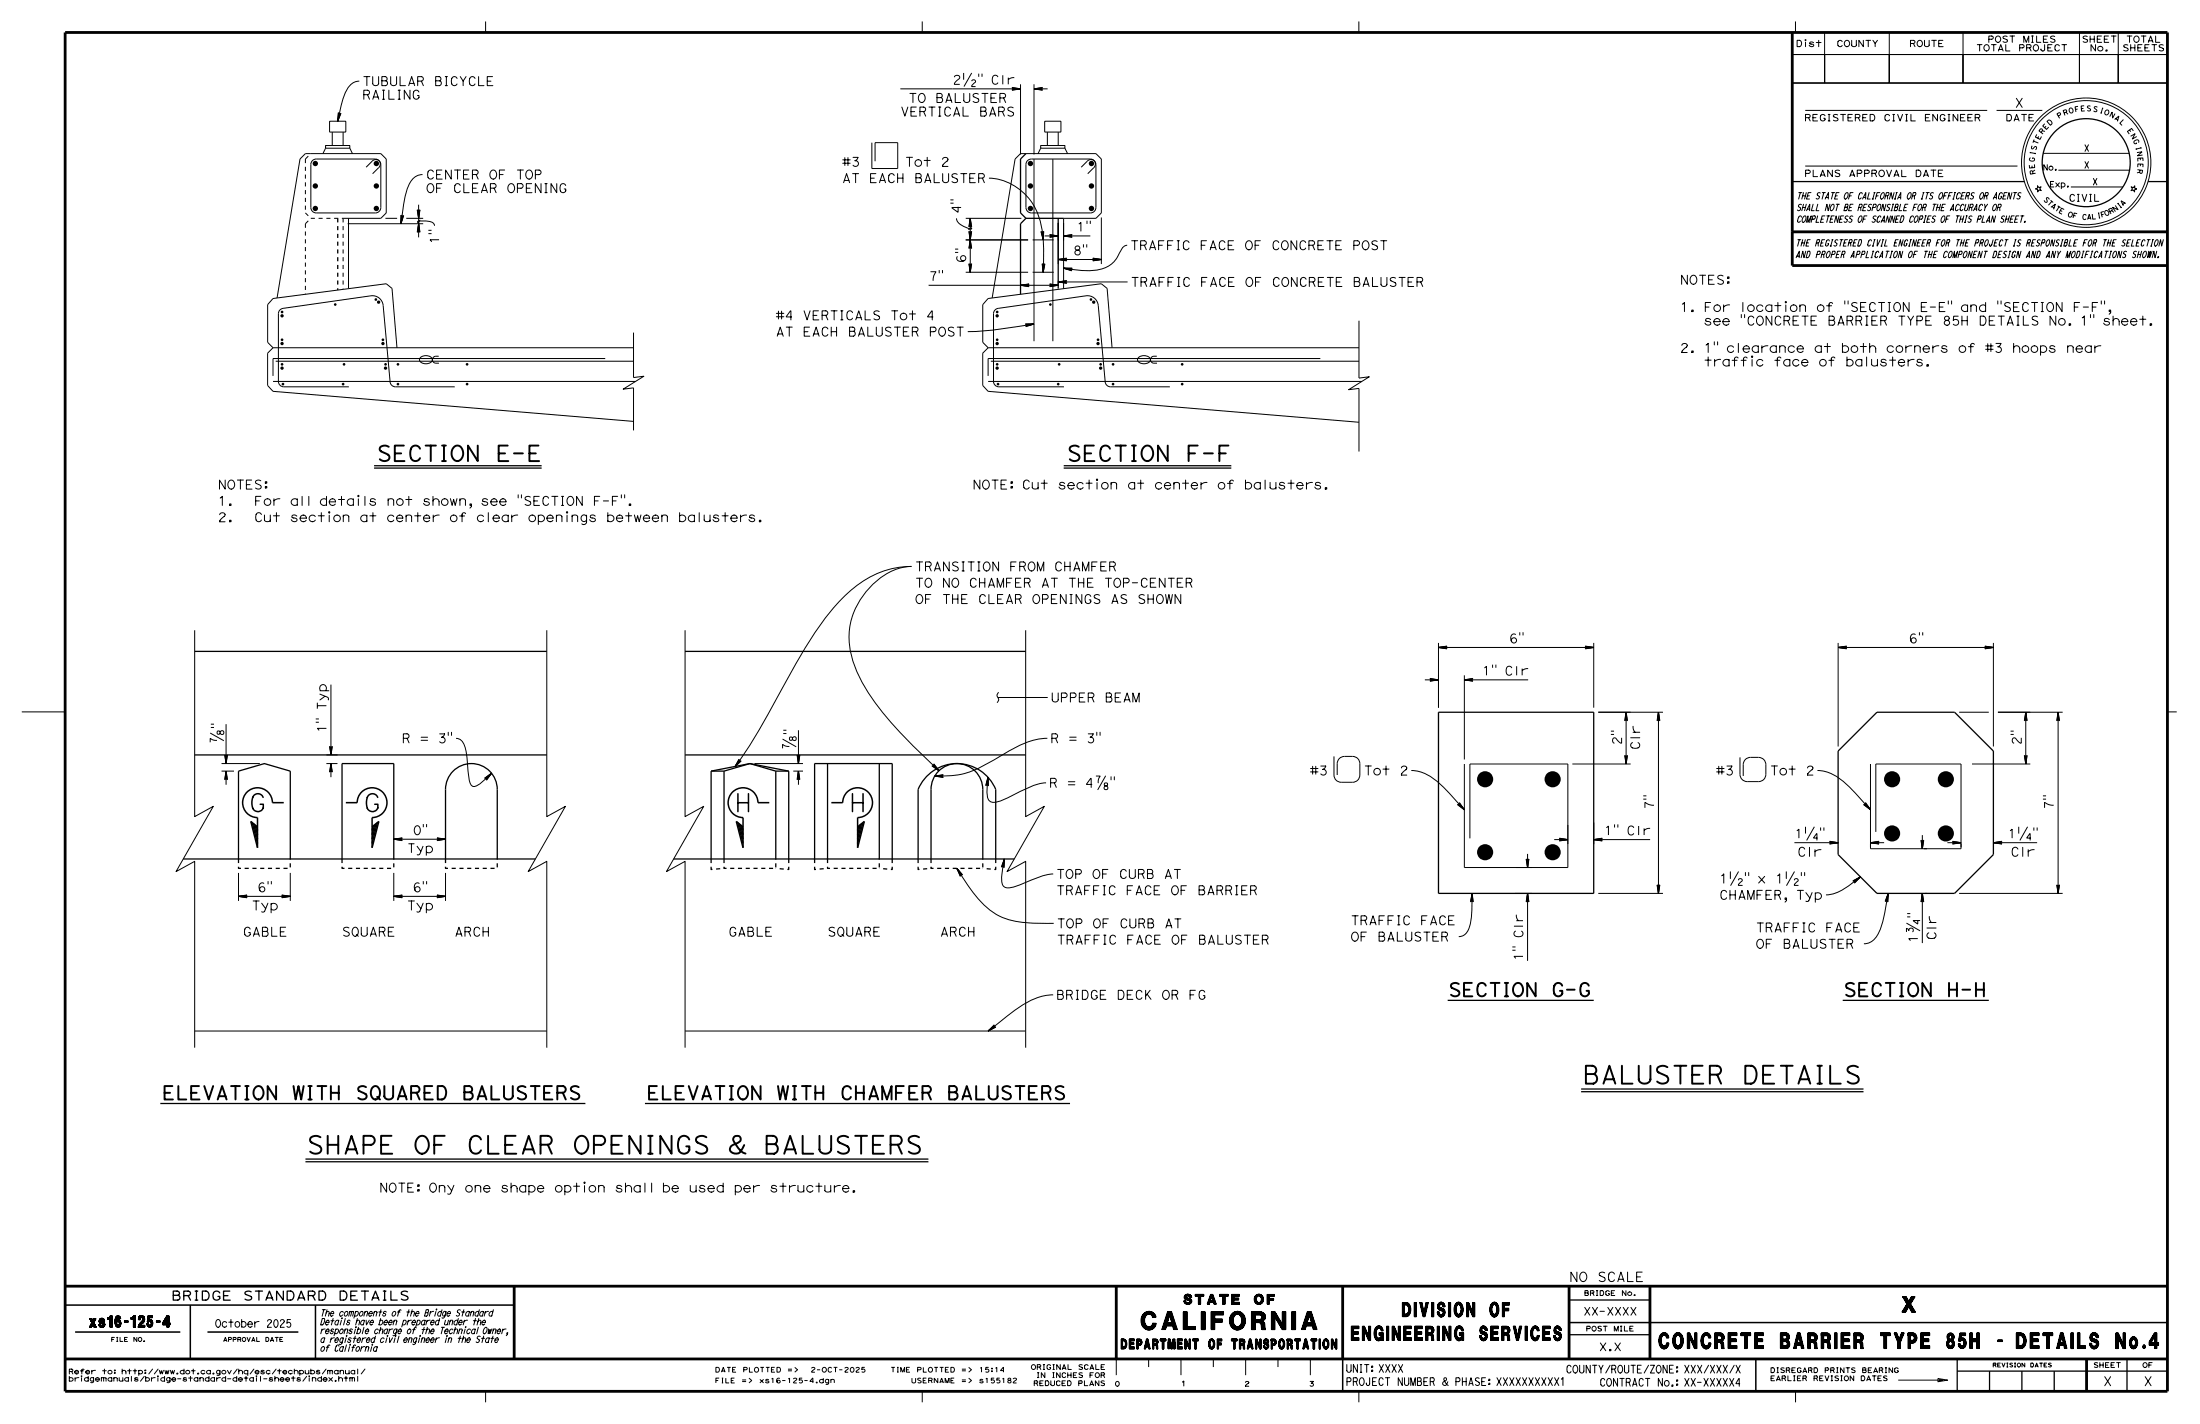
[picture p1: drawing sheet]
<svg xmlns="http://www.w3.org/2000/svg" width="432mm" height="279mm" viewBox="0 0 432 279" stroke-linecap="round" stroke-linejoin="round" font-family="sans-serif">
<g fill="none" stroke="#000" stroke-width=".2">
<path d="M70.5 15.9a2.95 2.95 0 0 0-2.6 2l-.7 1.9-.9 4M95.3 4.2v2.2M176.7 17.4h23.6M181 4.2v2.2M189.1 14.3v1.3M190.7 15.9a.37 .37 0 0 1 .5-.2 .37 .37 0 0 1 .2 .4l-.6 .7-.1 .2h.8M190.7 14.3l-1.5 2.7M192.1 14.4v.7M192.7 14.4v.7M198.7 17.2l1.6 .2M198.7 17.3v.3M198.7 17.3l1.6 .1"/>
<path d="M198.7 17.3l-.1-.1 1.7 .2M198.8 17.4h1.5M200.3 17.4l-1.5 .1M200.3 16.5v13.8M200.3 17.4l-1.6 .2M200.3 17.4l-1.7 .3 .1-.1M202.9 17.4h2.7M202.9 17.4l1.7 .3-.1-.1M202.9 17.4l1.7 .2M202.9 16.5v13.8M202.9 17.4l1.6 .1M202.9 17.4l1.7-.2-.2 .2 .1 .2"/>
<path d="M202.9 17.4l1.6 .2M204.5 17.4h-1.6M204.5 17.3l-1.6 .1M204.6 17.2l-1.7 .2M266.7 4.2v2.2M351.8 10.7h6.3v5.6h-6.3zM351.8 10.7h73.6M352.4 4.2v2.2M354.4 8.3v.9M358.1 10.7h12.7v5.6h-12.7zM358.1 6.4v9.9M370.8 6.4v9.9"/>
<path d="M370.8 10.7h14.5v5.6h-14.5zM385.3 10.7h22.8v5.6h-22.8zM385.3 6.4v9.9M408.1 6.4v9.9M408.1 10.7h7.7v5.6h-7.7zM415.8 6.4v9.9M415.8 10.7h9.6v5.6h-9.6zM63.9 28.6h4.8v.5h-4.8zM63.9 29.1l-.5 1M64.7 23.8h3.1v2.1h-3.1zM65.2 25.9v2.6M66.5 22.2l-.2 1.6"/>
<path d="M66.5 22.2l.1 .1M66.5 22.2l-.1-.1-.1 1.7M66.6 22.3l-.3 1.5M66.7 22.3l-.4 1.5M66.8 22.3l-.5 1.5M66.8 22.3h-.2M66.8 22.3l.1-.1-.6 1.6M66.9 22.2l-.6 1.6M67.3 25.9v2.6M68.7 29.1l.5 1M71.9 32.8l1.1-1.2a.98 .98 0 0 1 1.1-.2 .98 .98 0 0 1 .6 .9v8.4a1.06 1.06 0 0 1-1 1.1h-11.6a1.06 1.06 0 0 1-1.1-1.1v-8.4a1.06 1.06 0 0 1 1.1-1.1h11.6a.98 .98 0 0 1 .9 .6 .98 .98 0 0 1-.3 1.1l-1.2 1.2M82.9 34.3a2.97 2.97 0 0 0-2.7 2 28.5 28.5 0 0 0-1.5 7.6"/>
<path d="M171.1 28v5.1h5.1v-5.1h-4.4v3.6M186.5 39.2h.7M186.5 39.9h.7M194.1 35a11.1 11.1 0 0 1 10.4 9.8l.3 3.7v4.9M202.9 31.2v35.7M204.3 28.6h4.7v.5h-4.7zM204.3 29.1l-.6 1M205.1 23.8h3.1v2.1h-3.1zM205.6 25.9v2.6M206.6 31.2v35.7M207.7 25.9v2.6M209 29.1l.5 1"/>
<path d="M212.2 32.8l1.2-1.2a.97 .97 0 0 1 1.1-.2 .97 .97 0 0 1 .6 .9v8.4a1.06 1.06 0 0 1-1.1 1.1h-11.6a1.06 1.06 0 0 1-1-1.1v-8.4a1.06 1.06 0 0 1 1-1.1h11.6a.98 .98 0 0 1 .9 .6 .98 .98 0 0 1-.2 1.1l-1.2 1.2M354.3 32.6h41.7M354.3 21.7h35.7M391.9 21.7h9M399.9 36.4l.3 .4 .4-.1-.2 .3 .2 .4-.4-.1-.3 .4v-.5l-.4-.1 .4-.2zM401 30.1h16.9M404 33.4h14M406.5 36.7h10.2M418.3 36.7l.4 .1 .3-.3v.4l.4 .2-.4 .1v.5l-.3-.4-.4 .1 .2-.4zM54.4 58.5l-.8 .1-1.1 1.2v7.4l1.1 1M54.4 58.5l21.4-2.8 1.1 .9 1 11.6M67.3 42.8h7.5l1-1v-10.6l-1-1.1h-14.9l-1 1.1-4.5 27.3"/>
<path d="M68.2 43.9h14.9M68.4 42.8v13.8M75.6 42.8h2.3M78.7 42.3v1.6M78.8 42.3l.1 .1M78.8 42.3l-.1 1.6M78.8 42.3l-.1-.1v1.7M78.9 42.4l-.2 1.5M79 42.4l-.3 1.5M79.1 42.4h-.2M79.1 42.4l.1-.1-.5 1.6M79.1 42.4l-.4 1.5"/>
<path d="M79.2 42.3l-.5 1.6M79.7 42.8h3.4M82 41.2l.2 1.6M82 45.5h.3M82 41.3l.2 1.5M82 41.3l-.1-.1 .3 1.6M82 41.3h.3M82.1 41.3l.1 1.5M82.2 43.9v1.5M82.2 43.9l-.3 1.7 .1-.1M82.2 43.9l.1 1.6M82.2 43.9l-.2 1.6"/>
<path d="M82.2 43.9l.2 1.6M82.2 43.9l-.1 1.5M82.2 43.9l.2 1.7-.1-.1M82.2 40.2v6.4M82.2 41.3v1.5M82.3 41.3l.1-.1-.2 1.6M82.3 41.3l-.1 1.5M82.4 41.2l-.2 1.6M82.5 43.1l-.2 .2a.21 .21 0 0 1-.1 .3 .21 .21 0 0 1-.3-.1h.1a4.1 4.1 0 0 1 3.2 .4l.1 .4M84.1 45.2h.6M84.1 45.8h.6M182.3 56h25.4"/>
<path d="M184.3 53v.6M185 53v.6M187.5 48.9h.6M187.5 49.5h.6M187.7 42.8a2.79 2.79 0 0 0 2.2 2l.5 .2 .3-.1a.28 .28 0 0 0-.3-.2 .28 .28 0 0 0-.2 .3h-.1M188 40.6v1l-1.1-.8v-.1h1.7M189.5 47.1h12.3M189.5 53.4h12.3M189.5 42.8h11M190.2 51.8l.2 1.6M190.2 45.4l.2 1.7M190.3 45.5l-.1-.1 .5 3.3-.3-.1-.1 .1"/>
<path d="M190.3 45.5l.3 3.2M190.3 51.8l.1 1.6M190.3 51.8l-.1-.1 .2 1.7M190.3 44.4h.3M190.3 51.8h.3M190.3 45.5h.3M190.4 45.5l.1 3.1M190.4 51.9v1.5M190.4 47.1l-.2 1.6M190.4 42.8l-.2 1.7M190.4 47.1l.2 1.6M190.4 47.1l-.1 1.6"/>
<path d="M190.4 42.8v10.6M190.4 42.8l.2 1.7M190.4 42.8v1.6M190.4 42.8l-.1 1.6M190.4 42.8l.3 1.7-.1-.1M190.4 42.8l.1 1.6M190.4 42.8l-.2 1.7 .1-.1M190.4 42.8l.2 1.6M190.5 45.5l-.1 3.1M190.5 51.9l-.1 1.5M190.6 51.8l-.2 1.6M190.6 45.5l-.2 1.6"/>
<path d="M190.6 45.5l.1-.1-.5 3.3h.1M190.6 51.8l.1-.1-.3 1.7M190.6 45.4l-.2 1.7M200.3 56l1.6 .2M200.3 55.1v1.8M200.3 56h1.5M200.3 56l1.6 .1M200.3 56l1.7 .3-.1-.2M201.8 55.9l-1.5 .1M201.9 55.8v.3M201.9 55.8l-1.6 .2M201.9 55.8l.1-.1-1.7 .3"/>
<path d="M202.7 47.1h4.1M202.7 53.4h4.1M204.4 45.5l.4 1.6M204.4 45.5l-.1-.1 .5 1.7M204.4 45.5l.2 .1M204.5 45.5l.3 1.6M204.6 45.6l.2 1.5M204.6 51.8l.2 1.6M204.7 45.5l.1 1.6M204.7 51.8l.1 1.6M204.7 45.5l.2-.1-.1 1.7M204.7 45.5l-.1 .1"/>
<path d="M204.7 51.9l.1 1.5M204.8 45.4v1.7M204.8 51.9l-.3-.2 .3 1.7M204.8 51.9v1.5M204.8 51.9l.3-.1-.3 1.6M204.9 51.9l-.1 1.5M204.9 51.8l-.1 1.6M205 51.8l-.2 1.6M205 46.3h2.7M206.1 55.8l1.6 .2M206.1 46.1l1.6 .2M206.1 46.2l1.6 .1"/>
<path d="M206.1 55.8v.3M206.1 55.8l-.1-.1 1.7 .3M206.1 46.2v.2M206.1 46.2l-.1-.2 1.7 .3M206.2 55.9l1.5 .1M206.2 46.2l1.5 .1M207.7 55.3l1.7 .3-.1-.1M207.7 56h-1.5M207.7 46.3l-1.5 .1M207.7 55.3l1.6 .2M207.7 55.3h13.6M207.7 43.7v8.1"/>
<path d="M207.7 55.1v.6M207.7 55.3l1.5 .1M207.7 55.3h1.5M207.7 56l-1.6 .2M207.7 56l-1.7 .3 .1-.2M207.7 46.3l-1.6 .2M207.7 46.3l-1.7 .3 .1-.2M207.7 50.9h8.5M207.7 50.9l1.5 .1M207.7 50.9l1.6 .2M207.7 50.9l1.7 .3-.1-.1M207.7 56l-1.6 .1"/>
<path d="M207.7 46.3l-1.6 .1M208.8 52.6l1.5 .5M208.8 46.3h5.2M208.8 52.6l1.5 .2M208.8 52.6l1.6 .5-.1-.1M208.8 56.6v-13.8h6.3l1.1-1v-10.6l-1.1-1.1h-14.8l-1.1 1.1-4.5 27.3M208.8 52.6l1.6 .1M208.8 52.6l1.5 .3M208.8 52.6l1.5 .4M208.8 52.6l1.5 .1M208.8 52.6h1.6l-.1 .1M208.8 46.3l1.5 .1"/>
<path d="M208.8 46.3l1.6 .3-.1-.2M208.8 46.3l1.6 .2M208.8 52.6l1.4 .2M209.2 55.3l.1 .2M209.2 55.3h-1.5M209.2 50.8l-1.5 .1M209.3 55.2l-1.6 .1M209.3 55.2l.1-.2-1.7 .3M209.3 55.2l-.1 .1M209.3 50.8v.3M209.3 50.8l-1.6 .1M209.3 50.8l.1-.2-1.7 .3"/>
<path d="M209.3 55.1l-1.6 .2M209.3 50.7l-1.6 .2M210.2 52.8l.1 .2M210.3 46.2l-1.5 .1M210.3 46.2l.1-.2-1.6 .3M210.3 46.2v.2M210.3 52.7l-.1 .1M210.4 46.1l-1.6 .2M212.7 47.9v.7M213.3 47.9v.7M213.3 43.3v.6M214 43.3v.6"/>
<path d="M214.5 50.7l1.7 .2M214.6 50.8v.3M214.6 50.8l-.1-.2 1.7 .3M214.6 50.8l1.6 .1M216.2 50.9l-1.6 .2M216.2 50.9l-1.6 .1M216.2 42.7v9.1M216.2 50.9l-1.7 .2M216.2 50.9l-1.7 .3 .1-.1M221.2 48.1a1.77 1.77 0 0 0-1.4 1.3 5.7 5.7 0 0 1-5.7 3.7l-2.2-.1-3.1-.4M350.5 59.8v1.3M362.1 59v.7"/>
<path d="M362.7 59v.7M382.4 59v.7M383 59v.7M392.1 59v.7M392.8 59v.7M412.4 59v.7M413.1 59v.7M53.6 68.2l-1.1 1.1v6.3l1.1 1.2 70.7 5.9M53.6 68.2h70.7M53.6 74.8h71.1M54.1 70.9h70.2M68.5 75.9h-12.8a1.06 1.06 0 0 1-1.1-1.1v-13.3a1.06 1.06 0 0 1 .9-1l17.3-2.5a2.12 2.12 0 0 1 2.4 1.9l1.4 14.9a1.06 1.06 0 0 0 1 1.1h11.7"/>
<path d="M82.5 70.2a1.48 1.48 0 0 1 2.4 .4 1.41 1.41 0 0 1-1.3 .8 1.41 1.41 0 0 1-1.3-.8zM86.1 69.9h-.6a.68 .68 0 0 0-.6 .7 .68 .68 0 0 0 .6 .7h.7M118.8 70.3h-65.2v3.5M124.3 65.3v8.8l2.1-.3-4.1 2.6 2-.3v8.3M193.9 68.2l-1 1.1v6.3l1 1.2 72.8 6M193.9 68.2h72.8M193.9 74.8h73.4M194.5 70.9h72.2M201.4 63.7l.1 .1M201.5 63.8l-.1 .1M202.9 63.6l-1.6-.1 .1 .2M202.9 63.6l-1.5 .3"/>
<path d="M202.9 63.6h-1.6M202.9 63.6l-1.4 .2M202.9 63.6l-3.5 .5a61.3 61.3 0 0 1-9.5 1M202.9 63.6l-1.5 .4M202.9 63.6l-1.5 .1M202.9 63.6l-1.6 .5 .1-.2M208.8 75.9h-12.7a1.06 1.06 0 0 1-1.1-1.1v-13.3a1.06 1.06 0 0 1 .9-1l17.3-2.5a2.12 2.12 0 0 1 2.4 1.9l1.3 14.9a1.06 1.06 0 0 0 1.1 1.1h11.6M218.3 68.2l-1-11.6-1.1-.9-22.3 2.9-1 1.2v7.4l1 1M223.4 70.2a1.48 1.48 0 0 1 2.4 .4 1.41 1.41 0 0 1-1.3 .8 1.41 1.41 0 0 1-1.2-.8zM227 69.9h-.5a.68 .68 0 0 0-.7 .7 .68 .68 0 0 0 .7 .7h.6M259.1 70.3h-65.2v3.5M266.7 62.9v11.3l2.1-.3-4.1 2.6 2-.3v12.4"/>
<path d="M336.5 67.1v.6M337.1 67.1v.6M341.8 61.7v.6M342.4 61.7v.6M343.9 70.5v1.3M410.3 61.7v.6M411 61.7v.6M70.3 97.9v1.3M101.7 97.1v.6M102.3 97.1v.6M122 97.1v.6M122.6 97.1v.6"/>
<path d="M215.3 94.7v1.3M64.6 101.1v1.3M111.3 101.1v1.3M4.3 139.7h8.5M38.2 123.7v36.5l3.7-2-7.3 12.8 3.6-2v36.6M65 134.3v13.8M107.3 123.7v36.5l3.7-2-7.3 12.8 3.6-2v36.6M134.5 123.7v36.5l3.6-2-7.3 12.8 3.7-2v36.6M195.9 136.9h9.7M196 135.8a.88 .88 0 0 0 0 1.4l-.3 .7M201.3 123.7v36.5l3.7-2-7.3 12.8 3.6-2v36.6M279.7 133.4h2.6"/>
<path d="M280.7 133.2l1.6 .2M280.7 133.3v.2M280.7 133.3v-.2l1.6 .3M280.7 133.3l1.6 .1M280.8 133.3l1.5 .1M282.3 133.4l-1.6 .1M282.3 127l1.7 .3-.1-.1M282.3 133.4l-1.5 .1M282.3 127l1.7 .2M282.3 126.1v12.8M282.3 133.4l-1.6 .2M282.3 133.4l-1.6 .3v-.2"/>
<path d="M282.3 127h30.5M282.3 127l1.6 .1M282.3 127l1.6 .2M283.9 127h-1.6M283.9 126.9l-1.6 .1M283.9 126.9l.1-.1-1.7 .2M283.9 126.9v.3M284 126.8l-1.7 .2M287.4 132.5v16.5M287.4 133.4l1.6 .1M287.4 133.4h12.5M287.4 133.4l1.7 .3-.1-.2"/>
<path d="M287.4 133.4l1.6 .2M289 133.3l-1.6 .1M289 133.3l.1-.2-1.7 .3M289 133.3v.2M289 133.2l-1.6 .2M293 130.4v.6M293.6 130.4v.6M298.3 124.1v.6M298.9 124.1v.6M311.2 126.8l1.6 .2M311.2 126.9v.3M311.2 126.9l-.1-.1 1.7 .2"/>
<path d="M311.2 126.9l1.6 .1M311.3 127h1.5M312.8 127l-1.5 .1M312.8 127l-1.6 .2M312.8 127l-1.7 .3 .1-.1M312.8 126.1v12.8M313.7 139.7h12.7M319.2 139.7v1.6M319.2 139.7l.1 1.6M319.2 139.7l-.3 1.7 .1-.1M319.2 139.7l-.3 1.7M319.2 139.7l.2 1.7"/>
<path d="M319.2 139.7l-.1 1.6M319.2 139.7l-.2 1.6M319.2 139.7l.2 1.7-.1-.1M319.2 139.7v10.2M325.5 139.7l-.2 1.7M325.5 139.7v35.6M325.5 139.7l.2 1.7M325.5 139.7l-.1 1.6M325.5 139.7l.3 1.7-.2-.1M325.5 139.7l.1 1.6M325.5 139.7l-.3 1.7 .2-.1M360.8 127h30.4"/>
<path d="M360.8 126.1v20.4M360.8 127l1.5 .1M360.8 127l1.6 .2M360.8 127l1.7 .3-.1-.1M362.3 127h-1.5M362.4 126.9v.3M362.4 126.9l-1.6 .1M362.4 126.9l.1-.1-1.7 .2M362.4 126.8l-1.6 .2M376.7 124.1v.6M377.4 124.1v.6M384.5 139.7h5.8"/>
<path d="M389.6 126.8l1.6 .2M389.7 126.9v.3M389.7 126.9l-.1-.1 1.6 .2M389.7 126.9l1.5 .1M389.7 127h1.5M391.2 127l-1.5 .1M391.2 127l-1.5 .2M391.2 126.1v20.4M391.2 127l-1.6 .2M391.2 127l-1.6 .3 .1-.1M392.1 139.7h12.7M397.6 139.7l.1 1.6"/>
<path d="M397.6 139.7l.2 1.7M397.6 139.7l-.1 1.6M397.6 139.7l.3 1.7-.2-.1M397.6 139.7v10.2M397.6 139.7l-.2 1.7M397.6 139.7l-.3 1.7 .2-.1M404 139.7l-.3 1.7 .1-.1M404 139.7v35.6M404 139.7l.2 1.7M404 139.7l-.1 1.6M404 139.7l-.2 1.6M404 139.7l.2 1.7-.1-.1"/>
<path d="M404 139.7l.1 1.6M404 139.7l-.3 1.7M404 139.7v1.6M425.4 139.7h1.8M41.3 143.8l2.6 1.5M41.4 142.1h.6M41.4 142.7h.6M42.6 145.3l-.7-.1-.6-.3v.7M43.2 143.7l-.1-.2-.2-.1-.2 .1-.1 .2 .1 .3h.4a.41 .41 0 0 1 .2-.6 .41 .41 0 0 1 .5 .1 .41 .41 0 0 1 0 .6h-.4l-.2-.3M43.5 149.8h7.5M43.5 151.3h2.4M44.2 148.2l.2 1.6"/>
<path d="M44.2 148.2l-.1-.1 .3 1.7M44.3 148.3l.1 1.5M44.4 151.3v1.5M44.4 151.3l-.3 1.7 .1-.1M44.4 142.1v7.7M44.4 151.3v2.7M44.4 151.3l.2 1.6M44.4 151.3l-.1 1.5M44.4 151.3l-.2 1.6M44.4 151.3l.3 1.7-.2-.1M44.4 151.3l.1 1.6M44.4 148.3v1.5"/>
<path d="M44.5 148.2l-.1 1.6M44.5 152.9h-.3M44.5 148.2h-.3M44.5 148.2l.2-.1-.3 1.7M44.6 148.2l-.2 1.6M62 141.1h.6M62 141.7h.6M64.1 149.8h2.1M64.1 148.1h2.1M64.7 146.5l.3 1.6M64.8 146.5l.2 1.6M64.8 146.5l-.1-.1 .3 1.7"/>
<path d="M64.8 146.5h.3M64.9 146.6l.1 1.5M65 149.8v1.6M65 149.8l-.3 1.7 .1-.1M65 149.8v2.7M65 149.8l.2 1.6M65 149.8l-.1 1.6M65 149.8l.2 1.7-.2-.2-.2 .1M65 149.8l-.2 1.6M65 149.8l.1 1.6M65 149.8l-.3 1.6M65 146.6v1.5"/>
<path d="M65.1 146.5l-.1 1.6M65.1 146.5l.1-.1-.2 1.7M65.2 146.5l-.2 1.6M88 143.7v.6M88.6 143.7v.6M89.5 144.9a2.36 2.36 0 0 1 1.9 2.4l.4 3.4a7.1 7.1 0 0 0 .7 3.4 1.44 1.44 0 0 0 1.9-.5l2.1-1.9M95.3 152.7l.1 .1M95.4 152.8l.1 .1M96.5 151.7l-1 1.3M96.5 151.7l-1.2 1.1M96.5 151.7l-1.2 1M96.5 151.7l-1 1.4v-.2"/>
<path d="M96.5 151.7l-1.1 1.1M96.5 151.7l-1.3 1M96.5 151.7l-1.4 1h.2M96.5 151.7l-1 1.2M144.2 150.5a133.6 133.6 0 0 0 9.9-16.4 81 81 0 0 1 10.4-15.8 19.3 19.3 0 0 1 14.4-7.2 12.7 12.7 0 0 0-9.7 6 13.8 13.8 0 0 0-1.6 13.2 39.5 39.5 0 0 0 8.5 12.8l4.2 4.3 4 3.8M145.1 149l-.9 1.5M145.1 149.1l-.9 1.4M145.1 149.1l-.1-.1-.8 1.5M145.1 149.1l.1 .2M145.1 149.2l-.9 1.3M145.2 149.3h.1M145.2 149.3l-1 1.2"/>
<path d="M145.3 149.3h.2l-1.3 1.2M145.3 149.3l-1.1 1.2M145.4 149.3l-1.2 1.2M148.1 149.8h9.5M153.6 145l2.7 1.5M153.7 143.3h.7M153.7 143.9h.7M154.9 146.5l-.7-.1-.6-.3v.7M155.5 144.9l-.1-.3h-.2h-.2l-.1 .3 .1 .3h.5a.41 .41 0 0 1 .1-.6 .41 .41 0 0 1 .6 .1 .41 .41 0 0 1-.1 .6l-.4-.1-.2-.2M155.7 151.3h1.9M156.5 148.2l.2 1.6M156.6 148.2l.1 1.6"/>
<path d="M156.6 148.2l-.2-.1 .3 1.7M156.6 148.3l.1 1.5M156.7 151.3l.2 1.6M156.7 151.3l-.1 1.5M156.7 151.3l-.1 1.6M156.7 151.3l.3 1.7-.1-.1M156.7 143.3v6.5M156.7 151.3v2.7M156.7 151.3l.1 1.5M156.7 151.3l-.3 1.7 .2-.1M156.7 151.3l-.2 1.6M156.8 148.3l-.1 1.5"/>
<path d="M156.9 152.9h-.3M156.9 148.2l-.2 1.6M156.9 148.2h-.3M156.9 148.2l.1-.1-.3 1.7M183 150.3l1.3 .9M183.1 150.2l1.2 1M183.1 150.2l-.2 .1 1.4 .9M183.2 150.2h-.1M183.2 150.2l1.1 1M183.2 150.1l1.1 1.1M183.3 150l-.1 .2M183.3 150l1 1.2"/>
<path d="M183.3 150v-.1l1 1.3M183.5 152.3l1.6 .3-.1-.2M183.5 152.3l1.6 .2M183.5 152.3h1.5M183.5 152.3l1.5 .1M185 152.3v.1M185 152.2l-1.5 .1M185 152.1l-1.5 .2M185 152.1l.1-.1-1.6 .3M185 152.1v.2M185.1 152.1l-1.6 .2M193.8 154l.1 .1"/>
<path d="M193.9 152.5l-.1 1.5M193.9 152.5l-.4 1.6M193.9 152.5l-.2 2.7a2.45 2.45 0 0 0 .7 2.1 4 4 0 0 0 3.1-.6l2.2-1.1a15.4 15.4 0 0 1 5.6-2M193.9 152.5l.1 1.6M193.9 152.5l-.2 1.5M193.9 152.5l-.3 1.6M193.9 152.5l.1 1.7-.1-.1M193.9 152.5l-.4 1.6 .3-.1M193.9 152.5v1.6M205.6 144.9a16.4 16.4 0 0 0-8.5 3 25.6 25.6 0 0 1-9.1 4.1l-4.5 .3M215.2 152.3h.7l-.3 .6-.1 .7M215.3 143.7v.6"/>
<path d="M215.9 143.7v.6M217 152.3l-1.5 2.6M217 154.2a.38 .38 0 0 0-.2 .6 .38 .38 0 0 0 .6 0 .38 .38 0 0 0-.3-.6l-.3-.1v-.4h.5v.4l-.2 .1M218.1 152.4v.6M218.7 152.4v.6M261.8 148.4v3.7a1.42 1.42 0 0 0 1.4 1.4h2.3a1.42 1.42 0 0 0 1.4-1.4v-2.3a1.42 1.42 0 0 0-1.4-1.4h-1.6a1.42 1.42 0 0 0-1.4 1.4v2.3M277 151.2a9.2 9.2 0 0 1 6.5 3.5l3.9 4.2M286.1 157.9l1.3 1M286.2 157.8l1.2 1.1M286.2 157.8l-.2 .1 1.4 1M286.3 157.8l1.1 1.1M286.4 157.8v-.3l1 1.4"/>
<path d="M286.4 157.8h-.2M286.4 157.8l1 1.1M286.4 157.7l1 1.2M286.4 157.6l1 1.3M287.4 149.9v20.3h20.3v-20.3h-19.2v14.6M308.6 149.9h11.4M316.2 143.5h.6M316.2 144.1h.6M318.9 148.3l.3 1.6M319 141.3h.3M319 148.3l.2 1.6M319 148.3l-.1-.1 .3 1.7"/>
<path d="M319.1 148.4l.1 1.5M319.2 148.4v1.5M319.3 148.3h-.3M319.3 148.3l.1-.1-.2 1.7M319.3 148.3l-.1 1.6M319.4 148.3l-.2 1.6M322.5 156.2h.6M322.5 156.8h.6M325.4 141.3h.2M341.5 148.6v3.3a1.42 1.42 0 0 0 1.4 1.5h2.3a1.42 1.42 0 0 0 1.4-1.5v-1.9a1.42 1.42 0 0 0-1.4-1.4h-1.6a1.42 1.42 0 0 0-1.5 1.4v2.3M356.7 151.2a9.2 9.2 0 0 1 6.5 3.5l3.9 4.2M365.8 157.9l1.3 1"/>
<path d="M365.9 157.8l1.2 1.1M366 157.8l1.1 1.1M366.1 157.8l-.3 .1 1.3 1M366.1 157.8l1 1.1M366.1 157.7l1 1.2M366.1 157.6l1 1.3M366.1 157.6v.2M366.1 157.6l.1-.1 .9 1.4M367.1 149.9v16.6h17.8v-16.6h-16.7v13.3M387.1 149.9h11.4M394.6 143.5h.6M394.6 144.1h.6"/>
<path d="M397.4 148.3l.2 1.6M397.5 141.3h.2M397.5 148.3l.1 1.6M397.5 148.3l-.2-.1 .3 1.7M397.5 148.4l.1 1.5M397.7 148.4l-.1 1.5M397.7 148.3h-.2M397.7 148.3l.2-.1-.3 1.7M397.7 148.3l-.1 1.6M397.8 148.3l-.2 1.6M401 156.2h.6M401 156.8h.6"/>
<path d="M403.8 141.3h.3M46.8 171.3v5.5M46.8 175.9h10.2M46.8 175.9h1.6M46.8 175.9l1.6 .1M46.8 175.9l1.7 .3-.1-.2M46.8 175.9l1.6 .2M48.4 175.8l-1.6 .1M48.4 175.7v.3M48.4 175.7l-1.6 .2M48.4 175.7l.1-.1-1.7 .3M52.6 172.9v.6"/>
<path d="M53.3 172.9v.6M55.3 175.7l1.7 .2M55.4 175.7v.3M55.4 175.7l-.1-.1 1.7 .3M55.4 175.7l1.6 .2M55.4 175.8l1.6 .1M57 175.9l-1.6 .1M57 175.9h-1.6M57 171.3v5.5M57 175.9l-1.7 .2M57 175.9l-1.7 .3 .1-.2M77.3 164.7l1.7 .2-.1-.1"/>
<path d="M77.3 164.7l1.6 .2M77.3 164.7h10.1M77.3 175.9l1.7 .3-.1-.2M77.3 175.9l1.6 .2M77.3 164.7h1.5M77.3 164.7l1.6 .1M77.3 175.9h10.1M77.3 171.3v5.5M77.3 175.9h1.5M77.3 175.9l1.7-.3-.2 .3 .1 .1M77.3 175.9l1.6 .1M78.8 164.6l-1.5 .1"/>
<path d="M78.8 175.8l-1.5 .1M78.9 164.5v.3M78.9 164.5l-1.6 .2M78.9 164.5l.1-.1-1.7 .3M78.9 175.7l-1.6 .2M81.6 162.2a.6 .6 0 0 1 .7 0 .6 .6 0 0 1 .2 .7 .62 .62 0 0 1-.2 .7 .62 .62 0 0 1-.8 0 1.19 1.19 0 0 1 .1-1.4zM83.1 161.7v.6M83.1 172.9v.6M83.7 161.7v.6M83.7 172.9v.6M85.8 175.7l1.6 .2M85.8 164.5l1.6 .2"/>
<path d="M85.9 175.7l1.5 .2M85.9 175.7v.3M85.9 175.7l-.1-.1 1.6 .3M85.9 164.5l1.5 .2M85.9 164.5v.3M85.9 164.5l-.1-.1 1.6 .3M85.9 175.8l1.5 .1M85.9 164.6l1.5 .1M87.4 175.9h-1.5M87.4 164.7l-1.6 .2M87.4 164.7l-1.6 .2 .1-.1M87.4 171.3v5.5"/>
<path d="M87.4 175.9l-1.6 .2M87.4 175.9l-1.6 .3 .1-.2M87.4 175.9l-1.5 .1M87.4 164.7h-1.5M87.4 164.7l-1.5 .1M187.8 170.4l1 1.3M187.8 170.4l.7 1.5v-.1M187.8 170.4l.9 1.3M187.8 170.4a32.1 32.1 0 0 0 6.5 8.2 14.4 14.4 0 0 0 9.2 2.6h3.3M187.8 170.4l1.1 1.3M187.8 170.4l.8 1.3M187.8 170.4l.7 1.4"/>
<path d="M187.8 170.4l1.1 1.2-.1 .1M187.8 170.4l.7 1.5M188.6 171.7l-.1 .1M188.6 171.7h.2M196.8 170l-.1 .1M196.8 170l.2 .1M197.1 168.5l-.3 1.5M197.1 168.5l-.6 1.6h.2M197.1 168.5l-.4 2.5a4.8 4.8 0 0 0 .1 2.7l.5 .4a4.8 4.8 0 0 0 3.1-.6l2.1-.9a12 12 0 0 1 4.2-1.1M197.1 168.5l-.1 1.7M197.1 168.5l-.4 1.6M197.1 168.5v1.7l-.1-.1"/>
<path d="M197.1 168.5l-.5 1.6M197.1 168.5l-.1 1.6M197.1 168.5l-.2 1.6M288.9 176.8l.1 .1M288.9 175.3l.1 1.5M288.9 175.3l-.3 1.7 .3-.2M288.9 175.3l.1 1.6M288.9 175.3l-.2 1.6M288.9 175.3v3.8a7 7 0 0 1-1.3 4.2l-.6 .3-.7 .2M288.9 175.3l.2 1.6M288.9 175.3l-.1 1.5M288.9 175.3l-.1 1.6"/>
<path d="M288.9 175.3l.3 1.7-.2-.1M288.9 175.3v1.5M297.4 175.3h3.3M299.6 168.6l.2 1.6M299.7 168.6h.3M299.7 176.9h.3M299.7 168.6l.1 1.6M299.7 168.6l-.2-.1 .3 1.7M299.7 168.7l.1 1.5M299.8 175.3l.1 1.5M299.8 175.3l.2 1.6M299.8 175.3l-.3 1.7 .2-.1"/>
<path d="M299.8 175.3l-.2 1.6M299.8 175.3l-.1 1.5M299.8 175.3l-.1 1.6M299.8 175.3l.3 1.7-.1-.1M299.8 167.5v2.7M299.8 175.3v13.2M299.9 168.7l-.1 1.5M300 168.6l.1-.1-.3 1.7M300 168.6l-.2 1.6M305.1 164.7h2.6M306.1 164.5l1.6 .2M306.1 164.6v.3"/>
<path d="M306.1 164.6v-.1l1.6 .2M306.1 164.6l1.6 .1M306.2 164.7h1.5M307.7 164.7l-1.5 .1M307.7 164.7l-1.6 .2M307.7 164.7l-1.6 .3v-.1M312.8 164.7l1.6 .2M312.8 161.4v4.2M312.8 164.7l1.5 .1M312.8 164.7l1.7 .3-.1-.1M312.8 164.7h11.1M313.7 175.3h12.7"/>
<path d="M314.3 164.7h-1.5M314.4 164.6l-1.6 .1M314.4 164.6l.1-.1-1.7 .2M314.4 164.6v.3M314.4 164.5l-1.6 .2M316.9 161.8v.6M317.5 161.8v.6M325.3 173.7l.2 1.6M325.4 173.7h.2M325.4 173.7l.1 1.6M325.4 173.7l-.2-.1 .3 1.7M325.6 173.7l-.1 1.6"/>
<path d="M325.6 173.7l.2-.1-.3 1.7M325.7 173.7l-.2 1.6M339.6 171.1v1.3M341.2 172.7a.37 .37 0 0 1 .5-.3 .37 .37 0 0 1 .2 .5l-.7 .6v.2h.8M341.2 171.1l-1.5 2.6M342.6 171.2v.6M343.2 171.2v.6M350.6 171.1v1.3M352.2 172.7a.37 .37 0 0 1 .4-.3 .37 .37 0 0 1 .3 .5l-.7 .6v.2h.7M352.2 171.1l-1.5 2.6M352.2 165.3h8.6M353.6 171.2v.6"/>
<path d="M354.2 171.2v.6M354.4 162.2v1.4M356.1 162.2l-1.5 2.7M356.7 164.4h-.7l.5-.8 .1 1.3M357.3 162.4v.6M358 162.4v.6M359.1 165.1l1.7 .2M359.2 165.2v.3M359.2 165.2l1.6 .1M359.2 165.2l-.1-.1 1.7 .2M359.2 165.3h1.6M360.8 165.3l-1.6 .1"/>
<path d="M360.8 165.3l-1.7 .3M360.8 165.3l-1.6 .2M360.8 165.3l-1.7 .3 .1-.1M363.8 172.9l.2 .1M364 173v.1M365.1 172l-1.4 .9M365.1 172l-1.1 1.1M365.1 172l-1.1 1M365.1 172a15 15 0 0 1-5.9 3.5l-.8 .1M365.1 172l-1.1 1.2M365.1 172l-1.2 .9M365.1 172l-1.3 .9"/>
<path d="M365.1 172l-1.1 1.3v-.2M365.1 172l-1.4 .8 .1 .1M367.1 165.3h2.7M367.1 165.3l1.7 .3M367.1 165.3l1.6 .1M367.1 165.3l1.7-.2-.2 .2 .1 .2M367.1 165.3l1.6 .2M367.1 165.3l1.7 .3-.1-.1M368.7 165.3h-1.6M368.7 165.2l-1.6 .1M368.8 165.1l-1.7 .2M370.3 176.8h-.2"/>
<path d="M370.6 175.3a29.7 29.7 0 0 1-2.1 8.1 3.1 3.1 0 0 1-2.7 1.8M370.6 175.3l-.1 1.6M370.6 175.3l-.4 1.5M370.6 175.3l-.1 1.7-.2-.2M370.6 175.3l-.5 1.5M370.6 175.3l-.2 1.6M370.6 175.3l-.2 1.5M370.6 175.3l-.3 1.5M370.6 175.3l-.6 1.6 .1-.1M374.3 179.3h.6M374.3 179.9h.6M377.1 164.9l.2 1.6"/>
<path d="M377.2 176.9h.2M377.2 164.9l.1 1.6M377.2 164.9h-.2l.3 1.6M377.2 165l.1 1.5M377.3 175.3l-.2 1.6M377.3 175.3l-.3 1.7 .2-.1M377.3 175.3l.1 1.6M377.3 175.3l.1 1.5M377.3 175.3l.2 1.6M377.3 175.3l-.1 1.5M377.3 175.3l-.1 1.6M377.3 175.3l.3 1.7-.2-.1"/>
<path d="M377.3 163.9v2.6M377.3 175.3v9.7M377.4 165l-.1 1.5M377.4 164.9h-.2M377.4 164.9h.2l-.3 1.6M377.4 164.9l-.1 1.6M377.5 164.9l-.2 1.6M377.8 175.3h.4M382.2 165.3h2.7M383.3 165.1l1.6 .2M383.3 165.2v.3M383.3 165.2l-.1-.1 1.7 .2"/>
<path d="M383.3 165.2l1.6 .1M383.4 165.3h1.5M384.5 175.3h20.3M384.9 165.3l-1.5 .1M384.9 165.3l-1.6 .2M384.9 165.3l-1.6 .3M384.9 165.3l-1.7 .3 .1-.1M391.2 165.3l1.7 .3M391.2 165.3h8.6M391.2 165.3l1.7 .3-.1-.1M391.2 165.3l1.6 .1M391.2 165.3l1.6 .2"/>
<path d="M392.8 165.3h-1.6M392.8 165.2v.3M392.8 165.2l-1.6 .1M392.8 165.2l.1-.1-1.7 .2M392.9 165.1l-1.7 .2M396.2 162.2v1.4M398 162.2l-1.6 2.7M398.6 164.4h-.8l.6-.8 .1 1.3M399.2 162.4v.6M399.8 162.4v.6M403.7 173.7l.3 1.6M403.8 173.7h.3"/>
<path d="M403.8 173.7l.2 1.6M403.8 173.7l-.1-.1 .3 1.7M403.9 173.7l.1 1.6M404 173.7v1.6M404.1 173.7l-.1 1.6M404.1 173.7l.1-.1-.2 1.7M404.2 173.7l-.2 1.6M206.7 195.2a14.9 14.9 0 0 0-8.8 4l-3.9 3.1M296.8 185.8h.7M296.8 186.4h.7M374.2 182.9v-.7l.5 .4a.43 .43 0 0 1 .6-.5 .43 .43 0 0 1 .1 .8M374.2 181.1l2.7 1.5"/>
<path d="M376.4 180.5v.8l-.9-.6 1.4-.1M38.2 202.3h69.1M134.5 202.3h66.8M195.1 201.2l-1.1 1.1M195.2 201.3l-1.2 1M195.2 201.4l-.1-.3-1.1 1.2M195.2 201.4l-1.2 .9M195.2 201.4l.1 .1M195.3 201.5l-1.3 .8M195.3 201.5h.2l-1.5 .8M195.4 201.5l-1.4 .8M114.7 232.6v1.3"/>
<path d="M67 259.1l-.2 .9M85.6 257.3l-.3 .9M16 270.3v.7M31 270.3v.7M50.3 270.3v.7M60.7 270.3v.7M67.9 262.5l-.2 .9M68.6 264.2l-.2 1M69.8 260.8l-.3 .9M73 264.2l-.3 1M75.9 262.5l-.2 .9M77.6 262.5l-.3 .9"/>
<path d="M82.4 262.5l-.3 .9M87.6 262.5l-.2 .9M91.3 260.8l-.2 .9M95.3 273v2.1M159.3 268.5a.29 .29 0 0 1 .4-.2 .29 .29 0 0 1 .1 .4l-.5 .5h.6M160.3 268.8h.7M163.2 268.5a.43 .43 0 0 0-.6-.1 .43 .43 0 0 0 0 .7l.3 .1 .3-.1M163.6 268.3h.8M164 268.3v.9M164.7 268.8h.6M165.8 268.5a.29 .29 0 0 1 .4-.2 .29 .29 0 0 1 .2 .4l-.6 .5h.7M167 268.4a.41 .41 0 0 1 .6 .4 .41 .41 0 0 1-.6 .3l-.1-.4z"/>
<path d="M168 268.5a.29 .29 0 0 1 .4-.2 .29 .29 0 0 1 .2 .4l-.6 .5h.7M169.7 268.3h-.5l-.1 .4a.36 .36 0 0 1 .6 0 .36 .36 0 0 1 0 .5 .36 .36 0 0 1-.6-.1M181 273v2.1M219.1 266.6v3.2M225.4 266.6v1.6M231.8 266.6v3.2M238.1 266.6v1.6M244.5 266.6v3.2M250.8 266.6v1.6M257.2 266.6v3.2M266.7 273v2.1M352.4 273v2.1"/>
<path d="M372.6 270.8h8.8M380.4 270.5l1.9 .3-1.9 .3zM380.7 270.7l.6 .1-.6 .1z"/>
<circle cx="354.4" cy="7.9" r=".09"/>
<circle cx="409.5" cy="31.9" r="12.7"/>
<circle cx="409.5" cy="31.9" r="12.2"/>
<circle cx="350.5" cy="59.3" r=".12"/>
<circle cx="343.9" cy="70" r=".12"/>
<circle cx="70.3" cy="97.3" r=".13"/>
<circle cx="215.3" cy="94.1" r=".13"/>
<circle cx="64.6" cy="100.5" r=".13"/>
<circle cx="111.3" cy="100.5" r=".13"/>
<circle cx="114.7" cy="232.1" r=".13"/>
<circle cx="67.1" cy="258.7" r=".08"/>
<circle cx="85.7" cy="256.9" r=".08"/>
<circle cx="16" cy="270" r=".07"/>
<circle cx="31" cy="270" r=".07"/>
<circle cx="50.3" cy="270" r=".07"/>
<circle cx="60.7" cy="270" r=".07"/>
<circle cx="68" cy="262.1" r=".08"/>
<circle cx="68.7" cy="263.8" r=".08"/>
<circle cx="69.9" cy="260.4" r=".08"/>
<circle cx="73.1" cy="263.8" r=".08"/>
<circle cx="76" cy="262.1" r=".08"/>
<circle cx="77.7" cy="262.1" r=".08"/>
<circle cx="82.5" cy="262.1" r=".08"/>
<circle cx="87.7" cy="262.1" r=".08"/>
<circle cx="91.4" cy="260.4" r=".08"/>
<circle cx="161.8" cy="268.8" r=".44"/>
</g>
<g fill="#000">
<circle cx="61.9" cy="32.1" r=".53"/>
<circle cx="61.9" cy="36.5" r=".53"/>
<circle cx="73.9" cy="36.5" r=".53"/>
<circle cx="73.9" cy="32.1" r=".53"/>
<circle cx="202.2" cy="32.1" r=".53"/>
<circle cx="202.2" cy="36.5" r=".53"/>
<circle cx="214.2" cy="32.1" r=".53"/>
<circle cx="214.2" cy="36.5" r=".53"/>
<circle cx="61.9" cy="40.9" r=".53"/>
<circle cx="65.8" cy="59.7" r=".26"/>
<circle cx="73.8" cy="58.8" r=".26"/>
<circle cx="73.9" cy="40.9" r=".53"/>
<circle cx="74.3" cy="59.3" r=".33"/>
<circle cx="202.2" cy="40.9" r=".53"/>
<circle cx="206.2" cy="59.7" r=".26"/>
<circle cx="214.1" cy="58.8" r=".26"/>
<circle cx="214.2" cy="40.9" r=".53"/>
<circle cx="214.7" cy="59.3" r=".33"/>
<circle cx="55.4" cy="71.5" r=".26"/>
<circle cx="55.4" cy="61.2" r=".26"/>
<circle cx="55.4" cy="66.7" r=".26"/>
<circle cx="55.4" cy="67.4" r=".33"/>
<circle cx="55.4" cy="72.2" r=".33"/>
<circle cx="55.4" cy="62" r=".33"/>
<circle cx="55.5" cy="75.4" r=".26"/>
<circle cx="67.3" cy="75.4" r=".26"/>
<circle cx="67.5" cy="71.5" r=".26"/>
<circle cx="75.2" cy="66.7" r=".26"/>
<circle cx="75.2" cy="67.4" r=".33"/>
<circle cx="75.7" cy="72.2" r=".33"/>
<circle cx="75.7" cy="71.5" r=".26"/>
<circle cx="78.1" cy="75.4" r=".26"/>
<circle cx="78.1" cy="71.5" r=".26"/>
<circle cx="91.7" cy="71.5" r=".26"/>
<circle cx="91.7" cy="75.4" r=".26"/>
<circle cx="195.7" cy="67.4" r=".33"/>
<circle cx="195.7" cy="62" r=".33"/>
<circle cx="195.7" cy="72.2" r=".33"/>
<circle cx="195.7" cy="71.5" r=".26"/>
<circle cx="195.7" cy="66.7" r=".26"/>
<circle cx="195.7" cy="61.2" r=".26"/>
<circle cx="195.9" cy="75.4" r=".26"/>
<circle cx="207.7" cy="75.4" r=".26"/>
<circle cx="207.9" cy="71.5" r=".26"/>
<circle cx="215.5" cy="67.4" r=".33"/>
<circle cx="215.5" cy="66.7" r=".26"/>
<circle cx="216" cy="71.5" r=".26"/>
<circle cx="216" cy="72.2" r=".33"/>
<circle cx="218.5" cy="71.5" r=".26"/>
<circle cx="218.5" cy="75.4" r=".26"/>
<circle cx="232" cy="71.5" r=".26"/>
<circle cx="232" cy="75.4" r=".26"/>
<circle cx="291.5" cy="152.9" r="1.59"/>
<circle cx="304.7" cy="152.9" r="1.59"/>
<circle cx="371.4" cy="152.9" r="1.59"/>
<circle cx="381.9" cy="152.9" r="1.59"/>
<circle cx="291.5" cy="167.2" r="1.59"/>
<circle cx="304.7" cy="167.2" r="1.59"/>
<circle cx="371.4" cy="163.5" r="1.59"/>
<circle cx="381.9" cy="163.5" r="1.59"/>
</g>
<path d="M59.9 31.2l1.1-1.1M59.9 31.2v10.6M59.9 41.8l1.1 1M59.9 43.9l1.1-1.1M59.9 43.9v13.8M61 42.8h6.3M67.3 42.8v13.8" fill="none" stroke="#000" stroke-width=".2" stroke-dasharray=".8 .7" stroke-linecap="butt"/>
<g fill="none" stroke="#000" stroke-width=".25" stroke-dasharray=".8 .7" stroke-linecap="butt">
<path d="M66.3 42.8v14.1M46.8 168.5v1.9h10.2v-1.9M67.1 168.5v1.9h10.2v-1.9M87.4 168.5v1.9h10.2v-1.9M139.6 168.5v2.1l2.5-.2M142.1 168.5v1.9h10.2v-1.9M154.8 168.5v2.1l-2.5-.2M159.9 168.5v2.1l2.5-.2M162.4 168.5v1.9h10.2v-1.9M175.1 168.5v2.1l-2.5-.2M180.2 168.5v2.1l2.5-.2M182.7 168.5v1.9h10.2v-1.9"/>
<path d="M195.4 168.5v2.1l-2.5-.2"/>
</g>
<g fill="none" stroke="#000" stroke-width=".25">
<path d="M351.8 16.3h73.6M201.4 30.1l-1.1 1.1v10.6l1.1 1M351.8 35.6h45.5M421.6 35.6h3.8M201.4 42.8l-1.1 1.1v13.8M201.4 42.8h7.4M207.7 42.8v13.8M73.4 91.8h32.9M73.4 91.4h32.9M208.8 91.8h32.9M208.8 91.4h32.9M38.2 127.8h69.1"/>
<path d="M134.5 127.8h66.8M282.3 139.7h30.5v35.6h-30.5zM38.2 148.1h69.1M134.5 148.1h66.8M139.6 151.3v17.2M139.6 151.3l7.6-1.5 7.6 1.5M139.6 151.3h2.5M142.1 151.3l5.1-1.5 5.1 1.5M142.1 151.3v17.2M152.3 151.3v17.2M152.3 151.3h2.5M154.8 151.3v17.2"/>
<path d="M162.4 149.8v18.7M172.6 149.8v18.7M360.8 147.4l7.6-7.7h15.2l7.6 7.7v20.3l-7.6 7.6h-15.2l-7.6-7.6zM36 168.5h69.1M46.8 168.5v-17.2l5.1-1.5 5.1 1.5v17.2M67.1 168.5v-18.7h10.2v18.7M87.4 168.5v-13.6a5.1 5.1 0 0 1 5.1-5.1 5.1 5.1 0 0 1 5.1 5.1v13.6M132.2 168.5h66.9M159.9 168.5v-18.7h15.2v18.7M180.2 168.5v-13.6a8.3 8.3 0 0 1 7.6-5.1 8.3 8.3 0 0 1 7.6 5.1v13.6M182.7 168.5v-13.6a5.1 5.1 0 0 1 5.1-5.1 5.1 5.1 0 0 1 5.1 5.1v13.6M284.1 196.3h28.7"/>
<path d="M361.7 196.3h28.6M31.5 216.5h83.4M126.6 216.5h83.4M310.3 214.2h55.5M310.3 213.7h55.5M60 227.9h122.2M60 227.4h122.2M308 255.1h15.8M308 261.9h15.8M384.1 266.6v6.4M384.1 269h41.3M390.5 269v4"/>
<path d="M396.8 269v4M403.2 269v4M417.5 266.6v6.4"/>
<circle cx="409.5" cy="31.9" r="8.6"/>
</g>
<path d="M12.8 6.4h412.6v266.6h-412.6zM351.8 6.4v45.7h73.6M351.8 45.5h73.6M12.8 252.4h412.6M100.9 252.4v14.2M219.1 252.4v14.2M263.5 252.4v14.2M308 252.4v14.2M323.8 252.4v14.2M12.8 266.6h412.6M409.5 266.7v6.3" fill="none" stroke="#000" stroke-width=".55"/>
<g fill="none" stroke="#000" stroke-width=".3">
<path d="M55.7 157.5h-2.2a2.92 2.92 0 0 0-3-2.9 2.92 2.92 0 0 0-2.9 2.9 2.92 2.92 0 0 0 2.9 2.9v5.9l-1.3-5.1 1.3 1M67.9 157.5h2.2a2.92 2.92 0 0 1 2.9-2.9 2.92 2.92 0 0 1 3 2.9 2.92 2.92 0 0 1-3 2.9v5.9l1.4-5.1-1.4 1M151 157.5h-2.2a2.92 2.92 0 0 0-3-2.9 2.92 2.92 0 0 0-2.9 2.9 2.92 2.92 0 0 0 2.9 2.9v5.9l-1.3-5.1 1.3 1M163.2 157.5h2.2a2.92 2.92 0 0 1 2.9-2.9 2.92 2.92 0 0 1 2.9 2.9 2.92 2.92 0 0 1-2.9 2.9v5.9l1.3-5.1-1.3 1M49.5 161.4l1 4.1M49.8 161.6l.7 3M50 161.8l.5 2M50.3 162.1l.2 .8M73.3 162.1l-.3 .8M73.5 161.8l-.5 2M73.8 161.6l-.8 3M74.1 161.4l-1.1 4.1"/>
<path d="M144.8 161.4l1 4.1M145.1 161.6l.7 3M145.3 161.8l.5 2M145.6 162.1l.2 .8M168.6 162.1l-.3 .8M168.8 161.8l-.5 2M169.1 161.6l-.8 3M169.4 161.4l-1.1 4.1M12.8 256.1h88.1M37.4 256.1v10.5M61.9 256.1v10.5M308 259.5h117.4"/>
<path d="M14.7 261.4h20.7M40.7 261.4h17.9M263.5 266.6v6.4M344.6 266.6v6.4"/>
</g>
<g font-size="3.5">
<text x="48.8" y="159.2">G</text>
<text x="71.3" y="159.2">G</text>
<text x="144.2" y="159.2">H</text>
<text x="166.6" y="159.2">H</text>
<text x="310.6" y="212.6">BALUSTER DETAILS</text>
<text x="60.2" y="226.4">SHAPE OF CLEAR OPENINGS &amp; BALUSTERS</text>
<text x="224" y="260.9">CALIFORNIA</text>
</g>
<g font-size="3">
<text x="73.9" y="90.5">SECTION E-E</text>
<text x="209.4" y="90.5">SECTION F-F</text>
<text x="373.3" y="257.5">X</text>
<text x="325.6" y="264.6">CONCRETE BARRIER TYPE 85H - DETAILS No.4</text>
</g>
<g font-size="2.8">
<text x="265.2" y="263">ENGINEERING SERVICES</text>
<text x="275.2" y="258.3">DIVISION OF</text>
</g>
<g font-size="2.6">
<text x="284.3" y="195.5">SECTION G-G</text>
<text x="361.8" y="195.5">SECTION H-H</text>
<text x="31.8" y="215.7">ELEVATION WITH SQUARED BALUSTERS</text>
<text x="126.9" y="215.7">ELEVATION WITH CHAMFER BALUSTERS</text>
</g>
<text font-size="2.2" x="17.6" y="260.4">xs16-125-4</text>
<g font-size="1.9">
<text x="308" y="251.5">NO SCALE</text>
<text x="232.3" y="255.9">STATE OF</text>
<text x="220" y="264.7">DEPARTMENT OF TRANSPORTATION</text>
</g>
<g font-size="1.8">
<text x="71.1" y="16.8">TUBULAR BICYCLE</text>
<text x="187" y="16.5">2½&quot; Clr</text>
<text x="71.1" y="19.5">RAILING</text>
<text x="176.7" y="22.8">VERTICAL BARS</text>
<text x="178.3" y="20.1">TO BALUSTER</text>
<text x="395.4" y="21.1">X</text>
<text x="83.6" y="35.1">CENTER OF TOP</text>
<text x="165.3" y="35.8">AT EACH BALUSTER</text>
<text x="165.3" y="32.6">#3</text>
<text x="176.1" y="32.6">Tot 2</text>
<text x="83.6" y="37.8">OF CLEAR OPENING</text>
<text x="86.2" y="47.9" transform="rotate(-90 86.2 47.9)">1&quot;</text>
<text x="211.3" y="45.4">1&quot;</text>
<text x="189.5" y="51.6" transform="rotate(-90 189.5 51.6)">6&quot;</text>
<text x="210.6" y="50">8&quot;</text>
<text x="221.8" y="49">TRAFFIC FACE OF CONCRETE POST</text>
<text x="182.3" y="55.1">7&quot;</text>
<text x="221.9" y="56.2">TRAFFIC FACE OF CONCRETE BALUSTER</text>
<text x="329.7" y="55.8">NOTES:</text>
<text x="152.2" y="66">AT EACH BALUSTER POST</text>
<text x="152.2" y="62.8">#4 VERTICALS Tot 4</text>
<text x="329.7" y="61.1">1. For location of &quot;SECTION E-E&quot; and &quot;SECTION F-F&quot;,</text>
<text x="334.4" y="63.8">see &quot;CONCRETE BARRIER TYPE 85H DETAILS No. 1&quot; sheet.</text>
<text x="329.7" y="69.2">2. 1&quot; clearance at both corners of #3 hoops near</text>
<text x="334.4" y="71.8">traffic face of balusters.</text>
<text x="42.8" y="96">NOTES:</text>
<text x="190.9" y="96">NOTE: Cut section at center of balusters.</text>
<text x="42.8" y="99.2">1.</text>
<text x="49.9" y="99.2">For all details not shown, see &quot;SECTION F-F&quot;.</text>
<text x="42.8" y="102.4">2.</text>
<text x="49.9" y="102.4">Cut section at center of clear openings between balusters.</text>
<text x="179.6" y="112">TRANSITION FROM CHAMFER</text>
<text x="179.6" y="118.4">OF THE CLEAR OPENINGS AS SHOWN</text>
<text x="179.6" y="115.2">TO NO CHAMFER AT THE TOP-CENTER</text>
<text x="296.2" y="126.1">6&quot;</text>
<text x="374.6" y="126.1">6&quot;</text>
<text x="206.2" y="137.7">UPPER BEAM</text>
<text x="290.9" y="132.5">1&quot; Clr</text>
<text x="64.1" y="143.8" transform="rotate(-90 64.1 143.8)">1&quot; Typ</text>
<text x="78.9" y="145.8">R = 3&quot;</text>
<text x="206.1" y="145.7">R = 3&quot;</text>
<text x="318.3" y="146.2" transform="rotate(-90 318.3 146.2)">2&quot;</text>
<text x="321.8" y="147.1" transform="rotate(-90 321.8 147.1)">Clr</text>
<text x="396.7" y="146.2" transform="rotate(-90 396.7 146.2)">2&quot;</text>
<text x="205.9" y="154.5">R = 4?&quot;</text>
<text x="257.1" y="152.1">#3</text>
<text x="266.4" y="152.1">Tot 2</text>
<text x="336.8" y="152.1">#3</text>
<text x="346.2" y="152.1">Tot 2</text>
<text x="324.6" y="158.9" transform="rotate(-90 324.6 158.9)">7&quot;</text>
<text x="403.1" y="158.9" transform="rotate(-90 403.1 158.9)">7&quot;</text>
<text x="79.8" y="167.3">Typ</text>
<text x="314.8" y="163.8">1&quot; Clr</text>
<text x="352.2" y="164.4">1¼&quot;</text>
<text x="394" y="164.4">1¼&quot;</text>
<text x="207.3" y="172.4">TOP OF CURB AT</text>
<text x="337.4" y="173.3">1½&quot; x 1½&quot;</text>
<text x="352.8" y="168">Clr</text>
<text x="394.6" y="168">Clr</text>
<text x="49.4" y="178.6">Typ</text>
<text x="50.5" y="175">6&quot;</text>
<text x="79.8" y="178.6">Typ</text>
<text x="81" y="175">6&quot;</text>
<text x="207.3" y="175.6">TRAFFIC FACE OF BARRIER</text>
<text x="337.4" y="176.5">CHAMFER, Typ</text>
<text x="47.7" y="183.7">GABLE</text>
<text x="67.1" y="183.7">SQUARE</text>
<text x="89.2" y="183.7">ARCH</text>
<text x="143" y="183.7">GABLE</text>
<text x="162.4" y="183.7">SQUARE</text>
<text x="184.5" y="183.7">ARCH</text>
<text x="207.4" y="185.3">TRAFFIC FACE OF BALUSTER</text>
<text x="207.4" y="182.1">TOP OF CURB AT</text>
<text x="265.1" y="184.7">OF BALUSTER</text>
<text x="265.1" y="181.5">TRAFFIC FACE</text>
<text x="344.6" y="182.9">TRAFFIC FACE</text>
<text x="376.4" y="185" transform="rotate(-90 376.4 185)">1¾</text>
<text x="380" y="184.5" transform="rotate(-90 380 184.5)">Clr</text>
<text x="298.9" y="188.5" transform="rotate(-90 298.9 188.5)">1&quot; Clr</text>
<text x="344.6" y="186.1">OF BALUSTER</text>
<text x="207.3" y="196.1">BRIDGE DECK OR FG</text>
<text x="74.4" y="233.9">NOTE: Ony one shape option shall be used per structure.</text>
<text x="33.6" y="255.1">BRIDGE STANDARD DETAILS</text>
<text x="412.8" y="271.9">X</text>
<text x="420.7" y="271.9">X</text>
</g>
<g font-size="1.5">
<text x="42.2" y="260.4">October 2025</text>
<text x="310.7" y="258">XX-XXXX</text>
<text x="264.1" y="269.3">UNIT: XXXX</text>
<text x="307.3" y="269.4">COUNTY/ROUTE/ZONE: XXX/XXX/X</text>
<text x="313.8" y="265">X.X</text>
<text x="264.1" y="271.8">PROJECT NUMBER &amp; PHASE: XXXXXXXXXX1</text>
<text x="313.9" y="272">CONTRACT No.: XX-XXXXX4</text>
</g>
<text font-size="1.4" x="406" y="39.5">CIVIL</text>
<g font-size="1.3">
<text x="354.1" y="23.7">REGISTERED CIVIL ENGINEER</text>
<text x="393.6" y="23.7">DATE</text>
<text x="409" y="29.7">X</text>
<text x="354.1" y="34.7">PLANS APPROVAL DATE</text>
<text x="409" y="33">X</text>
<text x="352.5" y="41.3">SHALL NOT BE RESPONSIBLE FOR THE ACCURACY OR</text>
<text x="352.5" y="39.1">THE STATE OF CALIFORNIA OR ITS OFFICERS OR AGENTS</text>
<text x="410.7" y="36.3">X</text>
<text x="352.5" y="43.6">COMPLETENESS OF SCANNED COPIES OF THIS PLAN SHEET.</text>
<text x="352.4" y="50.6">AND PROPER APPLICATION OF THE COMPONENT DESIGN AND ANY MODIFICATIONS SHOWN.</text>
<text x="352.4" y="48.3">THE REGISTERED CIVIL ENGINEER FOR THE PROJECT IS RESPONSIBLE FOR THE SELECTION</text>
<text x="62.8" y="263.4">a registered civil engineer in the State</text>
<text x="62.8" y="261.7">responsible charge of the Technical Owner,</text>
<text x="62.8" y="260">Details have been prepared under the</text>
<text x="62.8" y="258.2">The components of the Bridge Standard</text>
<text x="62.8" y="265.1">of California</text>
</g>
<g font-size="1.2">
<text x="352.5" y="9.2">Dist</text>
<text x="360.4" y="9.2">COUNTY</text>
<text x="374.7" y="9.2">ROUTE</text>
<text x="387.8" y="10">TOTAL PROJECT</text>
<text x="390.1" y="8.3">POST MILES</text>
<text x="408.6" y="8.3">SHEET</text>
<text x="410.2" y="10">No.</text>
<text x="416.5" y="10">SHEETS</text>
<text x="417.3" y="8.3">TOTAL</text>
</g>
<g font-size="1.1">
<text x="400.9" y="33.4">No.</text>
<text x="402.3" y="36.7">Exp.</text>
</g>
<g font-size="1">
<text x="404.1" y="23.3" transform="rotate(-31 404.1 23.3)">P</text>
<text x="405.1" y="22.7" transform="rotate(-20 405.1 22.7)">R</text>
<text x="406.1" y="22.3" transform="rotate(-15 406.1 22.3)">O</text>
<text x="407.3" y="22" transform="rotate(-10 407.3 22)">F</text>
<text x="408.4" y="21.8" transform="rotate(-4 408.4 21.8)">E</text>
<text x="409.5" y="21.8" transform="rotate(1 409.5 21.8)">S</text>
<text x="410.7" y="21.8" transform="rotate(12 410.7 21.8)">S</text>
<text x="412" y="22.1" transform="rotate(17 412 22.1)">I</text>
<text x="412.9" y="22.3" transform="rotate(22 412.9 22.3)">O</text>
<text x="413.9" y="22.8" transform="rotate(28 413.9 22.8)">N</text>
<text x="414.9" y="23.3" transform="rotate(33 414.9 23.3)">A</text>
<text x="399.6" y="29.6" transform="rotate(-74 399.6 29.6)">S</text>
<text x="399.9" y="28.5" transform="rotate(-69 399.9 28.5)">T</text>
<text x="400.3" y="27.5" transform="rotate(-63 400.3 27.5)">E</text>
<text x="400.9" y="26.4" transform="rotate(-53 400.9 26.4)">R</text>
<text x="401.5" y="25.5" transform="rotate(-47 401.5 25.5)">E</text>
<text x="402.3" y="24.7" transform="rotate(-42 402.3 24.7)">D</text>
<text x="415.9" y="24" transform="rotate(44 415.9 24)">L</text>
<text x="417.4" y="25.6" transform="rotate(55 417.4 25.6)">E</text>
<text x="418.1" y="26.6" transform="rotate(60 418.1 26.6)">N</text>
<text x="418.6" y="27.6" transform="rotate(65 418.6 27.6)">G</text>
<text x="419.2" y="28.9" transform="rotate(76 419.2 28.9)">I</text>
<text x="419.4" y="29.8" transform="rotate(81 419.4 29.8)">N</text>
<text x="399.3" y="31.8" transform="rotate(-85 399.3 31.8)">G</text>
<text x="399.4" y="33.1" transform="rotate(-96 399.4 33.1)">E</text>
<text x="399.4" y="30.5" transform="rotate(-79 399.4 30.5)">I</text>
<text x="399.6" y="34.2" transform="rotate(-101 399.6 34.2)">R</text>
<text x="419.5" y="33.1" transform="rotate(98 419.5 33.1)">R</text>
<text x="419.6" y="30.9" transform="rotate(87 419.6 30.9)">E</text>
<text x="419.6" y="32" transform="rotate(92 419.6 32)">E</text>
<text x="401" y="39.2" transform="rotate(46 401 39.2)">S</text>
<text x="401.7" y="39.9" transform="rotate(41 401.7 39.9)">T</text>
<text x="402.4" y="40.6" transform="rotate(37 402.4 40.6)">A</text>
<text x="403.2" y="41.1" transform="rotate(32 403.2 41.1)">T</text>
<text x="404" y="41.7" transform="rotate(27 404 41.7)">E</text>
<text x="415" y="41.6" transform="rotate(-34 415 41.6)">N</text>
<text x="416" y="40.9" transform="rotate(-38 416 40.9)">I</text>
<text x="416.6" y="40.5" transform="rotate(-43 416.6 40.5)">A</text>
<text x="405.7" y="42.4" transform="rotate(18 405.7 42.4)">O</text>
<text x="406.7" y="42.7" transform="rotate(13 406.7 42.7)">F</text>
<text x="408.6" y="43" transform="rotate(4 408.6 43)">C</text>
<text x="409.6" y="43.1" transform="rotate(-1 409.6 43.1)">A</text>
<text x="410.5" y="43" transform="rotate(-6 410.5 43)">L</text>
<text x="411.7" y="42.9" transform="rotate(-10 411.7 42.9)">I</text>
<text x="412.4" y="42.7" transform="rotate(-15 412.4 42.7)">F</text>
<text x="413.3" y="42.4" transform="rotate(-24 413.3 42.4)">O</text>
<text x="414.2" y="42.1" transform="rotate(-29 414.2 42.1)">R</text>
<text x="310.9" y="254.2">BRIDGE No.</text>
<text x="311.2" y="261.2">POST MILE</text>
<text x="13.4" y="269.6">Refer to: http://www.dot.ca.gov/hq/esc/techpubs/manual/</text>
<text x="140.3" y="269.2">DATE PLOTTED =&gt;</text>
<text x="174.7" y="269.2">TIME PLOTTED =&gt;</text>
<text x="192.1" y="269.2">15:14</text>
<text x="202.3" y="268.7">ORIGINAL SCALE</text>
<text x="347.4" y="269.3">DISREGARD PRINTS BEARING</text>
<text x="410.8" y="268.3">SHEET</text>
<text x="420.5" y="268.3">OF</text>
<text x="13.4" y="271">bridgemanuals/bridge-standard-detail-sheets/index.html</text>
<text x="140.3" y="271.3">FILE =&gt;</text>
<text x="149" y="271.3">xs16-125-4.dgn</text>
<text x="178.8" y="271.3">USERNAME =&gt;</text>
<text x="192.1" y="271.3">s155182</text>
<text x="202.8" y="271.9">REDUCED PLANS</text>
<text x="203.4" y="270.3">IN INCHES FOR</text>
<text x="218.8" y="272">0</text>
<text x="231.8" y="271.9">1</text>
<text x="244.2" y="272">2</text>
<text x="256.9" y="272">3</text>
<text x="347.4" y="270.9">EARLIER REVISION DATES</text>
</g>
<g font-size=".8">
<text x="21.8" y="263.2">FILE NO.</text>
<text x="43.8" y="263.2">APPROVAL DATE</text>
<text x="391.1" y="268.2">REVISION DATES</text>
</g>
</svg>
